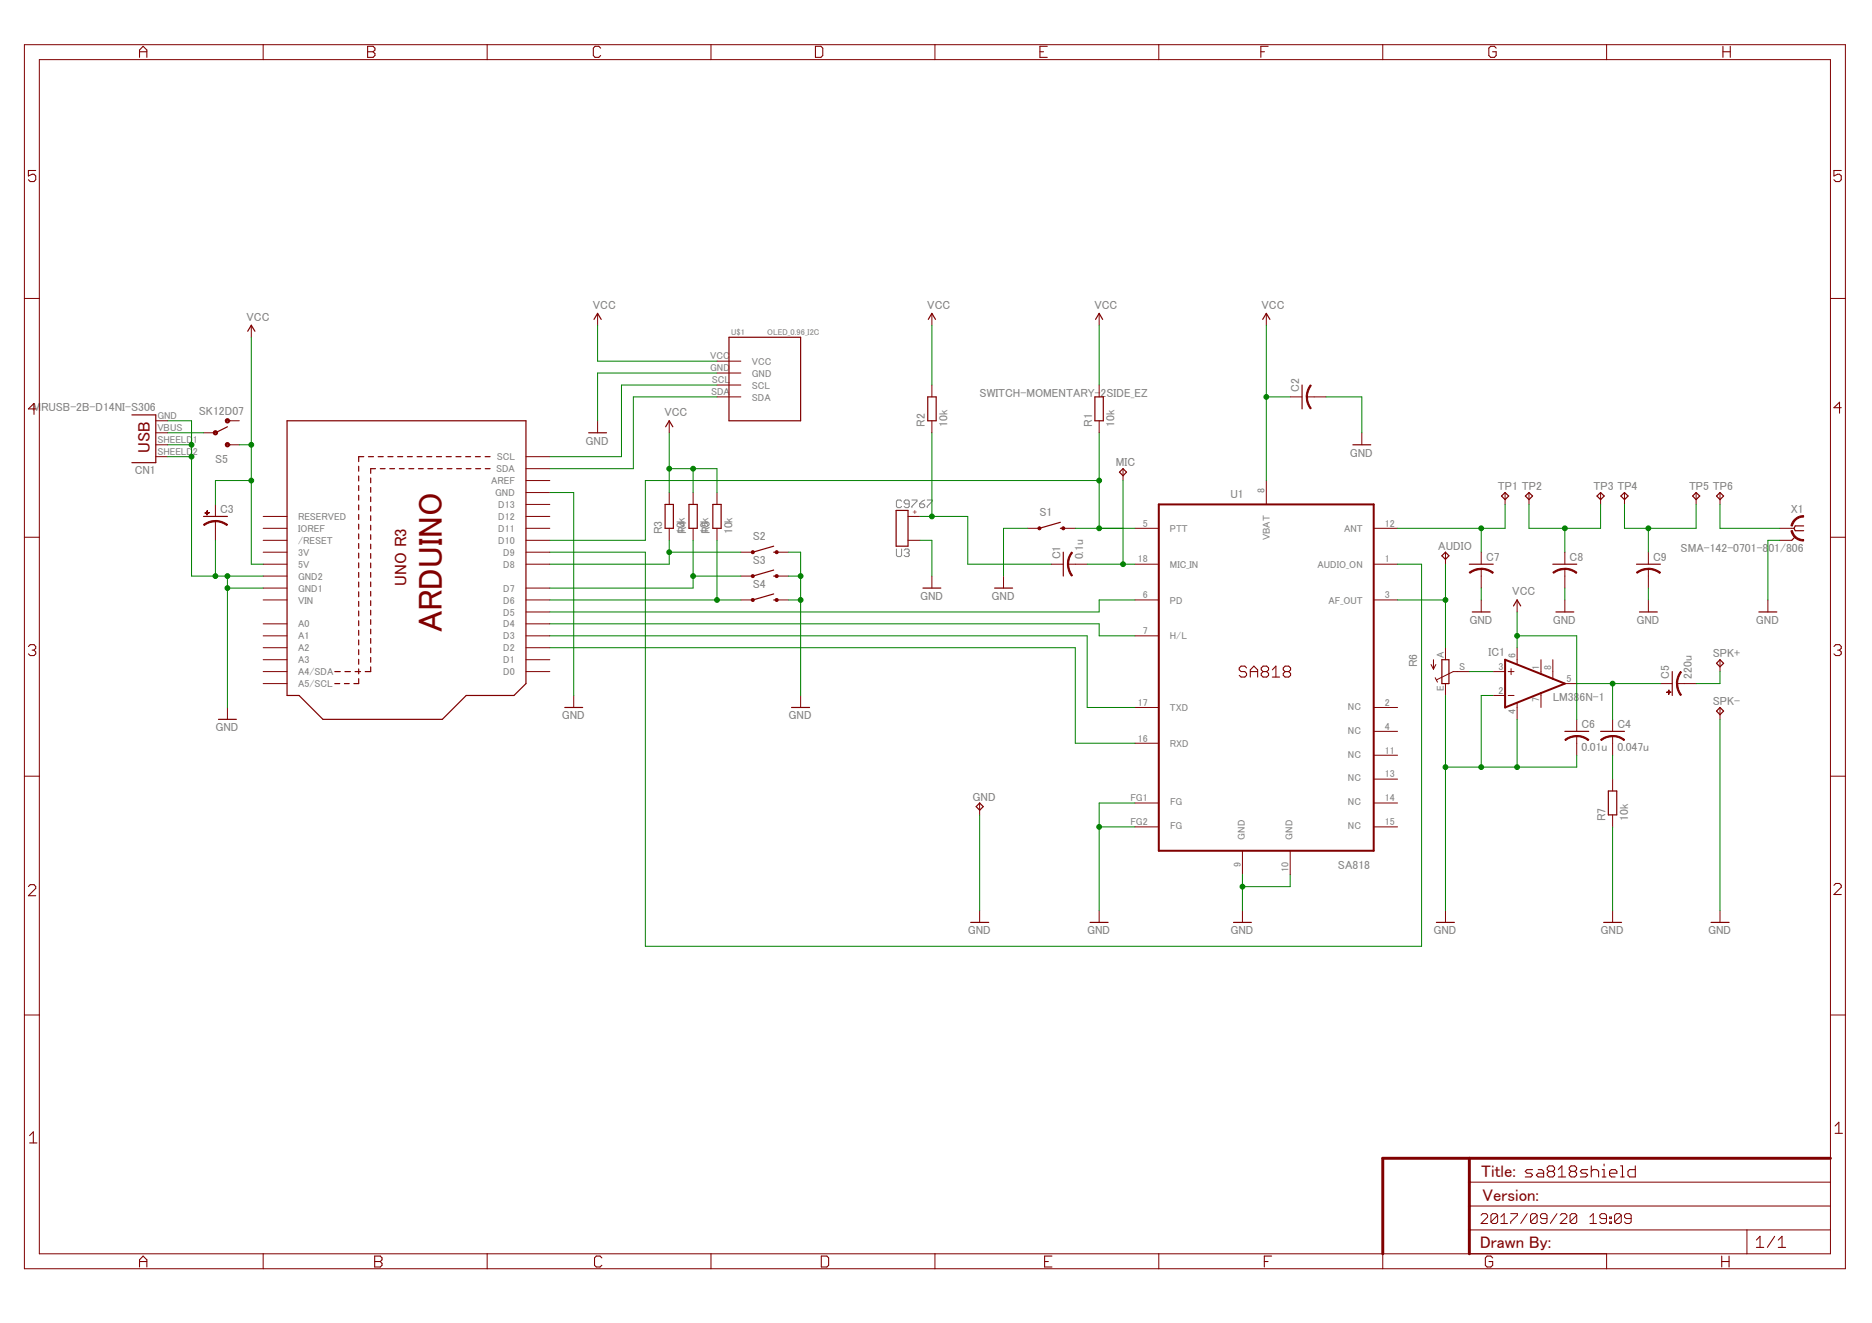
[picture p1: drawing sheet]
<svg xmlns="http://www.w3.org/2000/svg" width="297mm" height="210mm" viewBox="0 0 297 210" stroke-linecap="round" stroke-linejoin="round" font-family="sans-serif">
<path d="M3.5 6.6l290 195.2M293.5 6.6l-290 195.2" fill="none" stroke="#fff" stroke-width=".16"/>
<path d="M143.1 79.5l-.2-.2h-.5l-.2 .2v.8l.2 .2h.5l.2-.2M144.3 79.9h-.6l-.2-.2v-.2l.2-.2h.4l.2 .2v.8l-.2 .2h-.4l-.2-.2M144.7 79.3h.8v.2l-.8 .8v.2M145.9 79.9h.6l.2 .2v.2l-.2 .2h-.4l-.2-.2zM146.7 79.3l-.4 .2-.4 .4M147.1 79.3h.8v.2l-.8 .8v.2M142.2 87.1v1l.2 .2h.5l.2-.2v-1M143.5 87.3l.2-.2h.4l.2 .2v.2l-.2 .2M143.9 87.7h.2M144.1 87.7l.2 .2v.2l-.2 .2h-.4l-.2-.2" fill="none" stroke="#808080" stroke-width=".16"/>
<g fill="none" stroke="#800000" stroke-width=".16">
<path d="M3.9 7.1h288.9v194.2h-288.9zM6.2 9.5h284.2v189.4h-284.2zM41.8 7.1v2.4M77.3 7.1v2.4M112.8 7.1v2.4M148.4 7.1v2.4M183.9 7.1v2.4M219.4 7.1v2.4M254.9 7.1v2.4M3.9 47.3h2.3M39.9 51.6v1.9M94.8 49.7v1.9"/>
<path d="M113.8 57.3h3.8M113.8 59.2h3.8M290.4 47.3h2.4M83.5 78.1h3.7M83.5 76.2h3.7M83.5 72.5h3.7M83.5 74.4h3.7M113.8 61.1h3.8M113.8 63h3.8M200.9 76.2v3.8M3.9 85.2h2.3M41.8 89.5h3.7"/>
<path d="M41.8 83.8h3.7M41.8 95.2h3.7M41.8 99h3.7M41.8 93.3h3.7M41.8 87.6h3.7M41.8 85.7h3.7M41.8 81.9h3.7M41.8 91.4h3.7M83.5 89.5h3.7M83.5 83.8h3.7M83.5 95.2h3.7M83.5 99h3.7"/>
<path d="M83.5 97.1h3.7M83.5 93.3h3.7M83.5 87.6h3.7M83.5 85.7h3.7M83.5 81.9h3.7M83.5 80h3.7M180.1 89.5h3.8M180.1 83.8h3.8M180.1 95.2h3.8M218 89.5h3.8M218 83.8h3.8M218 95.2h3.8"/>
<path d="M290.4 85.2h2.4M36.1 112.2v1.9M41.8 100.9h3.7M41.8 106.6h3.7M41.8 104.7h3.7M41.8 102.8h3.7M41.8 108.5h3.7M83.5 100.9h3.7M83.5 106.6h3.7M83.5 104.7h3.7M83.5 102.8h3.7M91 110.3v1.9"/>
<path d="M180.1 117.9h3.8M180.1 112.2h3.8M180.1 100.9h3.8M218 112.2h3.8M218 119.8h3.8M218 116h3.8M3.9 123.1h2.3M180.1 127.4h3.8M180.1 131.2h3.8M197.1 135v3.8M204.7 135v3.8M218 127.4h3.8"/>
<path d="M218 123.6h3.8M218 131.2h3.8M290.4 123.1h2.4M174.4 144.5v1.8M197.1 144.5v1.8M3.9 161h2.3M290.4 161h2.4M41.8 198.9v2.4M77.3 198.9v2.4M112.8 198.9v2.4M148.4 198.9v2.4M183.9 198.9v2.4"/>
<path d="M219.4 198.9v2.4M233.1 195.1h57.3M233.1 191.3h57.3M233.1 187.6h57.3M235 192.8l.3-.2h.5l.2 .2v.3l-1 1h1M237.6 192.8v1.1l-.2 .2h-.6l-.2-.2M237.6 192.8l-.2-.2h-.6l-.2 .2v1.1M237.6 192.8l-1 1.1M238.1 194.1h1.1M238.1 193.1l.6-.5v1.5M239.7 192.6h1.1v.2l-1.1 1.1v.2M242.3 192.6l-1 1.5"/>
<path d="M243.9 192.8v1.1l-.3 .2h-.5l-.2-.2M243.9 192.8l-.3-.2h-.5l-.2 .2v1.1M243.9 192.8l-1 1.1M245.5 193.3h-.8l-.3-.2v-.3l.3-.2h.5l.3 .2v1.1l-.3 .2h-.5l-.3-.2M247.1 192.6l-1.1 1.5M247.6 192.8l.2-.2h.5l.3 .2v.3l-1 1h1M250.2 192.8v1.1l-.3 .2h-.5l-.3-.2M250.2 192.8l-.3-.2h-.5l-.3 .2v1.1M250.2 192.8l-1.1 1.1M252.3 194.1h1M252.3 193.1l.5-.5v1.5M254.9 193.3h-.8l-.3-.2v-.3l.3-.2h.5l.3 .2v1.1l-.3 .2h-.5l-.3-.2"/>
<path d="M254.9 198.9v2.4M255.4 193.9h.3v.2h-.3zM255.4 193.1h.3v.2h-.3zM257.3 192.8v1.1l-.3 .2h-.5l-.3-.2M257.3 192.8l-.3-.2h-.5l-.3 .2v1.1M257.3 192.8l-1.1 1.1M258.8 193.3h-.8l-.2-.2v-.3l.2-.2h.6l.2 .2v1.1l-.2 .2h-.6l-.2-.2M277.2 195.1v3.8"/>
</g>
<path d="M183.9 80h34.1v55h-34.1z" fill="none" stroke="#800000" stroke-width=".32"/>
<g fill="none" stroke="#800000" stroke-width=".17">
<path d="M22.1 9.1v-1.2l.6-.6 .6 .6v1.2M22.1 8.2h1.2M58.3 8.2h.9M58.3 7.3h.9l.3 .3v.3l-.3 .3 .3 .3v.3l-.3 .3h-.9zM95.3 7.6l-.3-.3h-.6l-.3 .3v1.2l.3 .3h.6l.3-.3M129.4 7.3h.9l.3 .3v1.2l-.3 .3h-.9zM165 8.2h.6M166.2 7.3h-1.2v1.8h1.2M200.1 8.2h.5M201.2 7.3h-1.1v1.8M237.4 7.6l-.3-.3h-.6l-.3 .3v1.2l.3 .3h.6l.3-.3v-.6h-.6M273.4 7.3v1.8"/>
<path d="M273.4 8.2h1.1M274.5 7.3v1.8M5.7 27.1h-1.2v.8l.6-.3h.3l.3 .3v.6l-.3 .3h-.6l-.3-.3M292.2 27.1h-1.2v.8l.6-.3h.3l.3 .3v.6l-.3 .3h-.6l-.3-.3M5.7 64.9h-1.2l.9-.9v1.7M292.2 64.7h-1.2l.9-.9v1.8M4.5 102.6l.3-.3h.6l.3 .3v.2l-.3 .3M5.1 103.1h.3M5.4 103.1l.3 .3v.3l-.3 .3h-.6l-.3-.3M197.8 106l-.3-.3h-.6l-.3 .3v.3l.3 .3h.6l.3 .2v.3l-.3 .3h-.6l-.3-.3M198.4 106.6h1.2M198.4 107.4v-1.1l.6-.6 .6 .6v1.1"/>
<path d="M200.4 106.6l-.3-.3v-.3l.3-.3h.6l.3 .3v.3l-.3 .3M200.4 106.6h.6M200.4 106.6l-.3 .2v.3l.3 .3h.6l.3-.3v-.3l-.3-.2M201.9 107.4h1.1M201.9 106.3l.6-.6v1.7M203.9 106.6l-.3-.3v-.3l.3-.3h.6l.3 .3v.3l-.3 .3M203.9 106.6h.6M203.9 106.6l-.3 .2v.3l.3 .3h.6l.3-.3v-.3l-.3-.2M291 102.6l.3-.3h.6l.3 .3v.2l-.3 .3M291.6 103.1h.3M291.9 103.1l.3 .3v.3l-.3 .3h-.6l-.3-.3M4.5 140.7l.3-.3h.6l.3 .3v.2l-1.2 1.2h1.2"/>
<path d="M291 140.5l.3-.3h.6l.3 .3v.3l-1.2 1.1h1.2M291.2 178.6l.6-.5v1.7M291.2 179.8h1.2M4.7 180.2l.6-.6v1.7M4.7 181.3h1.2M59.5 199.3h.8l.3 .3v.3l-.3 .3 .3 .2v.3l-.3 .3h-.8zM95.5 199.6l-.3-.3h-.6l-.3 .3v1.1l.3 .3h.6l.3-.3M130.3 199.3h.9l.3 .3v1.1l-.3 .3h-.9zM166.9 199.3h-1.1v1.7h1.1M201.8 199.3h-1.2v1.7M236.9 199.6l-.3-.3h-.6l-.3 .3v1.1l.3 .3h.6l.3-.3v-.5h-.6M243.2 185.6h-.9l-.3 .2 .3 .3h.6l.3 .3-.3 .3h-.9"/>
<path d="M244.1 185.6h.5l.3 .2v.9h-.8l-.3-.3 .3-.3h.8M245.8 185.8l-.3 .3v.3l.3 .3h.6l.3-.3v-.3l-.3-.3M245.8 185.8l-.3-.2v-.3l.3-.3h.6l.3 .3v.3l-.3 .2M245.8 185.8h.6M247.3 186.7h1.1M247.3 185.6l.5-.6v1.7M249.3 185.8l-.3 .3v.3l.3 .3h.6l.3-.3v-.3l-.3-.3M249.3 185.8l-.3-.2v-.3l.3-.3h.6l.3 .3v.3l-.3 .2M249.3 185.8h.6M251.9 185.6h-.9l-.2 .2 .2 .3h.6l.3 .3-.3 .3h-.8M252.5 185.8l.3-.2h.6l.3 .2v.9M252.5 185v1.7"/>
<path d="M254.2 186.7h.6M254.2 185.6h.3v1.1M254.5 184.7v.3M255.4 186.1h1.2v-.3l-.3-.2h-.6l-.3 .2v.6l.3 .3h.6M257.2 186.7h.5M257.2 185h.2v1.7M259.5 185v1.7h-.9l-.3-.3v-.6l.3-.2h.9M273.2 199.3v1.7M274.4 199.3v1.7M278.7 196.7l.6-.5v1.7M278.7 197.9h1.2M281.6 196.2l-1.2 1.7"/>
<path d="M282.2 197.9h1.1M282.2 196.7l.6-.5v1.7M22.1 201v-1.1l.6-.6 .6 .6v1.1M22.1 200.2h1.2M59.5 200.2h.8M165.8 200.2h.5M200.6 200.2h.6M273.2 200.2h1.2"/>
</g>
<path d="M233.1 183.8v15.1M290.4 183.8h-71v15.1" fill="none" stroke="#800000" stroke-width=".47"/>
<g fill="none" stroke="#800000" stroke-width=".19">
<path d="M39.3 52.6l.6-1 .5 1M94.3 50.7l.5-1 .6 1M115.7 53.5h11.3v13.3h-11.3zM45.5 66.8h38v41.7l-1.9 1.8h-7.6l-3.8 3.8h-19l-3.7-3.8h-2zM56.9 74v.8M56.9 75.5v.8M56.9 77v.8M56.9 78.6v.8M57.7 72.5h-.8v.7M58.5 72.5h.8M58.8 75.8v.8M58.8 77.3v.8"/>
<path d="M58.8 78.8v.8M59.6 74.4h-.8v.7M60 72.5h.8M60.3 74.4h.8M61.5 72.5h.9M61.8 74.4h.8M63.1 72.5h.8M63.4 74.4h.7M64.6 72.5h.8M64.9 74.4h.8M66.2 72.5h.8M66.4 74.4h.8"/>
<path d="M67.7 72.5h.8M67.9 74.4h.8M69.3 72.5h.8M69.4 74.4h.8M70.8 72.5h.8M70.9 74.4h.8M72.3 72.5h.8M72.5 74.4h.7M73.9 72.5h.8M74 74.4h.7M75.4 72.5h.8M75.5 74.4h.8"/>
<path d="M77 72.5h.8M77 74.4h.8M56.9 80.1v.8M56.9 81.6v.8M56.9 83.2v.7M56.9 84.7v.8M56.9 86.2v.8M56.9 87.8v.7M56.9 89.3v.8M56.9 90.8v.8M56.9 92.4v.7M56.9 93.9v.8"/>
<path d="M56.9 95.4v.8M56.9 96.9v.8M56.9 98.5v.8M58.8 80.3v.8M58.8 81.8v.8M58.8 83.3v.8M58.8 84.8v.8M58.8 86.3v.8M58.8 87.8v.8M58.8 89.3v.8M58.8 90.8v.8M58.8 92.3v.8"/>
<path d="M58.8 93.8v.8M58.8 95.3v.8M58.8 96.8v.8M58.8 98.3v.8M58.8 99.8v.8M168.3 83.8h.4M168.3 82.9l-3.4 .9M34.7 114.1h2.8M53.1 108.5h.8M53.1 106.6h.9M54.6 108.5h.8M54.7 106.6h.9"/>
<path d="M56.3 106.6h.9M56.9 100v.8M56.9 101.5v.8M56.9 103.1v.8M56.9 104.6v.8M56.9 106.1v.8M56.9 107.7v.8h-.7M58.8 101.3v.8M58.8 102.8v.8M58.8 104.3v.8M58.8 105.8v.8h-.8M89.6 112.2h2.9"/>
<path d="M173 146.3h2.8M195.7 146.3h2.9"/>
</g>
<circle cx="164.9" cy="83.8" r=".25" fill="#800000"/>
<circle cx="164.9" cy="83.8" r=".25" fill="none" stroke="#800000" stroke-width=".16"/>
<circle cx="168.7" cy="83.8" r=".25" fill="#800000"/>
<g fill="none" stroke="#800000" stroke-width=".16">
<path d="M174.4 49.7v1.9M174.4 61.1v1.9M174.4 66.8v1.9M159.2 91.4v1.9M163 83.8h1.9M168.7 83.8h1.9M284.3 83.8h.4"/>
<circle cx="168.7" cy="83.8" r=".25"/>
</g>
<path d="M173.8 50.7l.6-1 .6 1M173.7 63h1.4v3.8h-1.4zM157.8 93.3h2.9M284.9 85.2l-.6 .5M286.2 83.4h-1.3l-.2 .4 .2 .4h1.3" fill="none" stroke="#800000" stroke-width=".19"/>
<path d="M284.6 82.5a1.98 1.98 0 0 1 1.6-.7v.2a1.79 1.79 0 0 0-1.8 1.5l-.2-.1z" fill-rule="evenodd" fill="#800000"/>
<path d="M284.6 82.5a1.98 1.98 0 0 1 1.6-.7v.2a1.79 1.79 0 0 0-1.8 1.5l-.2-.1z" fill="none" stroke="#800000" stroke-width=".16"/>
<path d="M284.2 84.2h.2a1.76 1.76 0 0 0 1.8 1.4v.2a1.98 1.98 0 0 1-2-1.6z" fill-rule="evenodd" fill="#800000"/>
<path d="M147.9 49.7v1.9M200.9 49.7v1.9M147.9 61.1v1.9M147.9 66.8v1.9M144.1 85.7h1.9M144.1 81.9h1.9M147.9 91.4v1.9M169.5 89.5h1.1M280.5 95.2v1.9M282.4 83.8h1.9M282.4 85.7h1.9M284.2 84.2h.2a1.76 1.76 0 0 0 1.8 1.4v.2a1.98 1.98 0 0 1-2-1.6z" fill="none" stroke="#800000" stroke-width=".16"/>
<path d="M147.3 50.7l.6-1 .5 1M200.4 50.7l.5-1 .6 1M147.2 63h1.3v3.8h-1.3zM142.2 81h1.9v5.7h-1.9zM146.4 93.3h2.9M168.7 87.6v3.8M279.1 97.1h2.8" fill="none" stroke="#800000" stroke-width=".19"/>
<path d="M170 87.6l.2 .1a2.78 2.78 0 0 0-.6 1.8h-.2v-.2a2.86 2.86 0 0 1 .6-1.7z" fill-rule="evenodd" fill="#800000"/>
<path d="M170 87.6l.2 .1a2.78 2.78 0 0 0-.6 1.8h-.2v-.2a2.86 2.86 0 0 1 .6-1.7z" fill="none" stroke="#800000" stroke-width=".16"/>
<path d="M169.4 89.5h.2a3.1 3.1 0 0 0 .6 1.8l-.2 .1-.3-.5z" fill-rule="evenodd" fill="#800000"/>
<path d="M207.4 63h1.1M166.8 89.5h1.9M169.4 89.5h.2a3.1 3.1 0 0 0 .6 1.8l-.2 .1-.3-.5zM170.6 89.5h1.9" fill="none" stroke="#800000" stroke-width=".16"/>
<path d="M206.6 61.1v3.8" fill="none" stroke="#800000" stroke-width=".19"/>
<path d="M207.9 61.1l.2 .1a3.3 3.3 0 0 0-.6 1.8h-.2v-.6l.3-.8z" fill-rule="evenodd" fill="#800000"/>
<path d="M207.9 61.1l.2 .1a3.3 3.3 0 0 0-.6 1.8h-.2v-.6l.3-.8z" fill="none" stroke="#800000" stroke-width=".16"/>
<path d="M207.3 63h.2a2.93 2.93 0 0 0 .6 1.8l-.2 .1-.5-.9z" fill-rule="evenodd" fill="#800000"/>
<path d="M204.7 63h1.9M207.3 63h.2a2.93 2.93 0 0 0 .6 1.8l-.2 .1-.5-.9zM208.5 63h1.9M216.1 68.7v1.9" fill="none" stroke="#800000" stroke-width=".16"/>
<path d="M214.7 70.6h2.8M122.8 87.6h.5M122.8 86.7l-3.3 .9" fill="none" stroke="#800000" stroke-width=".19"/>
<path d="M119.3 87.4h.2h.1v.4l-.1 .1-.2-.1z" fill-rule="evenodd" fill="#800000"/>
<path d="M119.3 87.4h.2h.1v.4l-.1 .1-.2-.1z" fill="none" stroke="#800000" stroke-width=".16"/>
<path d="M123.1 87.4h.2h.1v.4l-.1 .1-.2-.1z" fill-rule="evenodd" fill="#800000"/>
<path d="M117.6 87.6h1.9M123.1 87.4h.2h.1v.4l-.1 .1-.2-.1zM123.3 87.6h1.8" fill="none" stroke="#800000" stroke-width=".16"/>
<path d="M122.8 91.4h.5M122.8 90.4l-3.3 1" fill="none" stroke="#800000" stroke-width=".19"/>
<path d="M119.3 91.2h.3v.4l-.1 .1-.2-.1z" fill-rule="evenodd" fill="#800000"/>
<path d="M119.3 91.2h.3v.4l-.1 .1-.2-.1z" fill="none" stroke="#800000" stroke-width=".16"/>
<path d="M123.1 91.2h.3v.4l-.1 .1-.2-.1z" fill-rule="evenodd" fill="#800000"/>
<path d="M117.6 91.4h1.9M123.1 91.2h.3v.4l-.1 .1-.2-.1zM123.3 91.4h1.8" fill="none" stroke="#800000" stroke-width=".16"/>
<path d="M122.8 95.2h.5M122.8 94.2l-3.3 1" fill="none" stroke="#800000" stroke-width=".19"/>
<path d="M119.3 95h.3v.4h-.1h-.2z" fill-rule="evenodd" fill="#800000"/>
<path d="M119.3 95h.3v.4h-.1h-.2z" fill="none" stroke="#800000" stroke-width=".16"/>
<path d="M123.1 95h.3v.4h-.1h-.2z" fill-rule="evenodd" fill="#800000"/>
<g fill="none" stroke="#800000" stroke-width=".16">
<path d="M94.8 66.8v1.9M106.2 66.8v1.9M106.2 78.1v1.9M110 78.1v1.9M113.8 78.1v1.9M34.2 82.7v1.1M106.2 83.8v1.9M110 83.8v1.9M113.8 83.8v1.9M117.6 95.2h1.9M123.1 95h.3v.4h-.1h-.2zM123.3 95.2h1.8"/>
<path d="M127 110.3v1.9"/>
</g>
<path d="M93.4 68.7h2.8M105.6 67.7l.6-.9 .6 .9M32.3 81.9h3.8M105.5 80h1.3v3.8h-1.3zM109.3 80h1.3v3.8h-1.3zM113.1 80h1.3v3.8h-1.3zM125.6 112.2h2.9" fill="none" stroke="#800000" stroke-width=".19"/>
<path d="M34.2 82.6h.6l.8 .3 .5 .3-.1 .2a3.1 3.1 0 0 0-1.8-.6z" fill-rule="evenodd" fill="#800000"/>
<path d="M34.2 82.6h.6l.8 .3 .5 .3-.1 .2a3.1 3.1 0 0 0-1.8-.6z" fill="none" stroke="#800000" stroke-width=".16"/>
<path d="M32.3 83.2l1.3-.6h.6v.2a2.93 2.93 0 0 0-1.8 .6z" fill-rule="evenodd" fill="#800000"/>
<path d="M32.3 83.2l1.3-.6h.6v.2a2.93 2.93 0 0 0-1.8 .6z" fill="none" stroke="#800000" stroke-width=".16"/>
<path d="M32.5 81.3h.7v.1h-.7z" fill-rule="evenodd" fill="#800000"/>
<path d="M32.5 81.3h.7v.1h-.7z" fill="none" stroke="#800000" stroke-width=".16"/>
<path d="M32.8 81h.1v.7h-.1z" fill-rule="evenodd" fill="#800000"/>
<g fill="none" stroke="#800000" stroke-width=".16">
<path d="M32.8 81h.1v.7h-.1zM34.2 80v1.9M34.2 83.8v1.9M227.1 105.4l.4 .8M227.5 104.7v1.5M227.7 107.5l.4 .7M227.8 105.4l-.3 .8M229.4 102.8v1.9M229.4 108.5v1.8M233.1 106.6h-2.5l-2.7 1.3M236.9 106.6h1.9M236.9 110.3h1.9"/>
<path d="M239.3 106.6h.9M239.3 110.3h.9M239.8 106.1v.9M240.7 102.8v2.6M240.7 111.5v2.6M244.5 104.7v2.2M244.5 110v2.2M246.4 104.7v3M248.3 108.5h1.9M266.1 108.5h1.1M255.9 123.6v1.9M255.9 129.3v1.9"/>
<path d="M229.4 144.5v1.8M255.9 144.5v1.8"/>
</g>
<path d="M238.8 104.7l9.5 3.8-9.5 3.7z" fill="none" stroke="#800000" stroke-width=".32"/>
<path d="M228.8 104.7h1.1v3.8h-1.1zM265.3 106.6v3.7M255.2 125.5h1.3v3.8h-1.3zM227.9 146.3h2.9M254.5 146.3h2.8" fill="none" stroke="#800000" stroke-width=".19"/>
<path d="M266.7 106.5l.1 .2a3.1 3.1 0 0 0-.6 1.8h-.2l.1-.7 .2-.7z" fill-rule="evenodd" fill="#800000"/>
<path d="M266.7 106.5l.1 .2a3.1 3.1 0 0 0-.6 1.8h-.2l.1-.7 .2-.7z" fill="none" stroke="#800000" stroke-width=".16"/>
<path d="M266 108.5h.2a2.93 2.93 0 0 0 .6 1.7l-.1 .1-.2-.1-.3-.7z" fill-rule="evenodd" fill="#800000"/>
<path d="M266 108.5h.2a2.93 2.93 0 0 0 .6 1.7l-.1 .1-.2-.1-.3-.7z" fill="none" stroke="#800000" stroke-width=".16"/>
<path d="M264.8 109.5h.1v.7h-.1z" fill-rule="evenodd" fill="#800000"/>
<path d="M264.8 109.5h.1v.7h-.1z" fill="none" stroke="#800000" stroke-width=".16"/>
<path d="M264.5 109.8h.7v.1h-.7z" fill-rule="evenodd" fill="#800000"/>
<path d="M255.9 116.8v1.1M263.5 108.5h1.8M264.5 109.8h.7v.1h-.7zM267.2 108.5h1.9M272.9 104.7v1.9M272.9 112.2v1.9M272.9 144.5v1.8" fill="none" stroke="#800000" stroke-width=".16"/>
<path d="M254 116h3.8M272.9 104.7l.6 .5-.6 .6-.5-.6zM272.9 112.2l.6 .6-.6 .6-.5-.6zM271.5 146.3h2.9" fill="none" stroke="#800000" stroke-width=".19"/>
<path d="M255.9 116.7h.2a2.75 2.75 0 0 1 1.7 .6l-.1 .2a2.78 2.78 0 0 0-1.8-.6z" fill-rule="evenodd" fill="#800000"/>
<path d="M255.9 116.7h.2a2.75 2.75 0 0 1 1.7 .6l-.1 .2a2.78 2.78 0 0 0-1.8-.6z" fill="none" stroke="#800000" stroke-width=".16"/>
<path d="M254 117.3l.5-.3 .8-.2 .6-.1v.2a2.67 2.67 0 0 0-1.8 .6z" fill-rule="evenodd" fill="#800000"/>
<path d="M24.7 72.5h1.9M24.7 70.6h1.9M24.7 68.7h1.9M24.7 66.8h1.9M36.1 70.6h.5M36.1 66.8h.5M254 117.3l.5-.3 .8-.2 .6-.1v.2a2.67 2.67 0 0 0-1.8 .6zM255.9 114.1v1.9M255.9 117.9v1.9" fill="none" stroke="#800000" stroke-width=".16"/>
<path d="M20.9 65.8h3.8v7.6h-3.8M36.1 67.7l-1.9 1" fill="none" stroke="#800000" stroke-width=".19"/>
<path d="M35.9 66.5a.35 .35 0 0 1 .5 .1 .35 .35 0 0 1-.2 .5 .35 .35 0 0 1-.5-.3h.2a.19 .19 0 0 1 .2-.2 .19 .19 0 0 1 .2 .2 .19 .19 0 0 1-.3 .1l-.1-.1h-.2z" fill-rule="evenodd" fill="#800000"/>
<path d="M35.9 66.5a.35 .35 0 0 1 .5 .1 .35 .35 0 0 1-.2 .5 .35 .35 0 0 1-.5-.3h.2a.19 .19 0 0 1 .2-.2 .19 .19 0 0 1 .2 .2 .19 .19 0 0 1-.3 .1l-.1-.1h-.2z" fill="none" stroke="#800000" stroke-width=".16"/>
<path d="M35.8 70.4a.34 .34 0 0 1 .5-.1 .34 .34 0 0 1-.1 .6 .34 .34 0 0 1-.5-.3h.2a.19 .19 0 0 1 .2-.2 .19 .19 0 0 1 .2 .2 .19 .19 0 0 1-.3 .1l-.1-.1h-.2z" fill-rule="evenodd" fill="#800000"/>
<path d="M35.8 70.4a.34 .34 0 0 1 .5-.1 .34 .34 0 0 1-.1 .6 .34 .34 0 0 1-.5-.3h.2a.19 .19 0 0 1 .2-.2 .19 .19 0 0 1 .2 .2 .19 .19 0 0 1-.3 .1l-.1-.1h-.2z" fill="none" stroke="#800000" stroke-width=".16"/>
<path d="M34 68.4a.34 .34 0 0 1 .5 .1 .34 .34 0 0 1-.3 .5 .34 .34 0 0 1-.4-.3h.2a.19 .19 0 0 1 .2-.2 .19 .19 0 0 1 .2 .2 .19 .19 0 0 1-.3 .1l-.1-.1h-.2z" fill-rule="evenodd" fill="#800000"/>
<path d="M32.3 68.7h1.9M34 68.4a.34 .34 0 0 1 .5 .1 .34 .34 0 0 1-.3 .5 .34 .34 0 0 1-.4-.3h.2a.19 .19 0 0 1 .2-.2 .19 .19 0 0 1 .2 .2 .19 .19 0 0 1-.3 .1l-.1-.1h-.2zM36.1 70.6h1.9M36.1 66.8h1.9M240.7 95.2v1.9M250.2 116.8v1.1" fill="none" stroke="#800000" stroke-width=".16"/>
<path d="M240.2 96.1l.5-.9 .6 .9M248.3 116h3.8" fill="none" stroke="#800000" stroke-width=".19"/>
<path d="M250.2 116.7h.2a2.86 2.86 0 0 1 1.7 .6l-.1 .2a2.78 2.78 0 0 0-1.8-.6z" fill-rule="evenodd" fill="#800000"/>
<path d="M250.2 116.7h.2a2.86 2.86 0 0 1 1.7 .6l-.1 .2a2.78 2.78 0 0 0-1.8-.6z" fill="none" stroke="#800000" stroke-width=".16"/>
<path d="M248.3 117.3l.5-.3 .8-.2 .6-.1v.2a2.78 2.78 0 0 0-1.8 .6z" fill-rule="evenodd" fill="#800000"/>
<path d="M235 90.3v1.1M248.3 117.3l.5-.3 .8-.2 .6-.1v.2a2.78 2.78 0 0 0-1.8 .6zM250.2 114.1v1.9M250.2 117.9v1.9" fill="none" stroke="#800000" stroke-width=".16"/>
<path d="M233.1 89.5h3.8" fill="none" stroke="#800000" stroke-width=".19"/>
<path d="M235 90.1l.6 .1 .8 .3 .6 .3-.2 .2a2.97 2.97 0 0 0-1.8-.7z" fill-rule="evenodd" fill="#800000"/>
<path d="M235 90.1l.6 .1 .8 .3 .6 .3-.2 .2a2.97 2.97 0 0 0-1.8-.7z" fill="none" stroke="#800000" stroke-width=".16"/>
<path d="M233.1 90.8l1.3-.6h.6v.2a2.93 2.93 0 0 0-1.7 .6z" fill-rule="evenodd" fill="#800000"/>
<path d="M233.1 90.8l1.3-.6h.6v.2a2.93 2.93 0 0 0-1.7 .6zM235 87.6v1.9M235 91.4v1.9M248.3 90.3v1.1" fill="none" stroke="#800000" stroke-width=".16"/>
<path d="M246.4 89.5h3.8" fill="none" stroke="#800000" stroke-width=".19"/>
<path d="M248.3 90.1l.6 .1 .8 .3 .5 .3-.1 .2a2.97 2.97 0 0 0-1.8-.7z" fill-rule="evenodd" fill="#800000"/>
<path d="M248.3 90.1l.6 .1 .8 .3 .5 .3-.1 .2a2.97 2.97 0 0 0-1.8-.7z" fill="none" stroke="#800000" stroke-width=".16"/>
<path d="M246.4 90.8l1.3-.6h.6v.2a2.81 2.81 0 0 0-1.8 .6z" fill-rule="evenodd" fill="#800000"/>
<path d="M246.4 90.8l1.3-.6h.6v.2a2.81 2.81 0 0 0-1.8 .6zM248.3 87.6v1.9M248.3 91.4v1.9M261.6 90.3v1.1" fill="none" stroke="#800000" stroke-width=".16"/>
<path d="M259.7 89.5h3.8" fill="none" stroke="#800000" stroke-width=".19"/>
<path d="M261.6 90.1l.6 .1 .8 .3 .5 .3-.1 .2a2.97 2.97 0 0 0-1.8-.7z" fill-rule="evenodd" fill="#800000"/>
<path d="M261.6 90.1l.6 .1 .8 .3 .5 .3-.1 .2a2.97 2.97 0 0 0-1.8-.7z" fill="none" stroke="#800000" stroke-width=".16"/>
<path d="M259.7 90.8l1.3-.6h.6v.2a2.93 2.93 0 0 0-1.8 .6z" fill-rule="evenodd" fill="#800000"/>
<g fill="none" stroke="#800000" stroke-width=".16">
<path d="M178.2 74.4v1.8M238.8 78.1v1.9M242.6 78.1v1.9M254 78.1v1.9M257.8 78.1v1.9M269.1 78.1v1.9M272.9 78.1v1.9M229.4 87.6v1.9M235 95.2v1.9M248.3 95.2v1.9M259.7 90.8l1.3-.6h.6v.2a2.93 2.93 0 0 0-1.8 .6zM261.6 87.6v1.9"/>
<path d="M261.6 91.4v1.9M261.6 95.2v1.9M155.4 127.4v1.9M155.4 144.5v1.8"/>
</g>
<g fill="none" stroke="#800000" stroke-width=".19">
<path d="M177.6 74.9l.6-.5 .5 .5-.5 .6zM238.2 78.7l.6-.6 .6 .6-.6 .6zM242 78.7l.6-.6 .6 .6-.6 .6zM253.4 78.7l.6-.6 .5 .6-.5 .6zM257.2 78.7l.6-.6 .5 .6-.5 .6zM268.6 78.7l.5-.6 .6 .6-.6 .6zM272.4 78.7l.5-.6 .6 .6-.6 .6zM228.8 88.2l.6-.6 .5 .6-.5 .6zM233.6 97.1h2.8M246.9 97.1h2.8M260.1 97.1h2.9M155.4 127.4l.6 .6-.6 .5-.5-.5z"/>
<path d="M154 146.3h2.9"/>
</g>
<path d="M257.8 83.8h11.3M261.6 83.8v3.8" fill="none" stroke="#008000" stroke-width=".16"/>
<circle cx="261.6" cy="83.8" r=".38" fill="#008000"/>
<g fill="none" stroke="#008000" stroke-width=".16">
<path d="M113.8 61.1h-15.2v11.4h-11.4M113.8 63h-13.3v11.4h-13.3M36.1 93.3h5.7M41.8 91.4h-5.7v20.8M257.8 80v3.8M269.1 80v3.8"/>
<circle cx="261.6" cy="83.8" r=".38"/>
</g>
<circle cx="36.1" cy="93.3" r=".38" fill="#008000"/>
<g fill="none" stroke="#008000" stroke-width=".16">
<path d="M34.2 85.7v5.7h1.9"/>
<circle cx="36.1" cy="93.3" r=".38"/>
</g>
<circle cx="36.1" cy="91.4" r=".38" fill="#008000"/>
<g fill="none" stroke="#008000" stroke-width=".16">
<path d="M26.6 66.8h3.8v3.8h-3.8"/>
<circle cx="36.1" cy="91.4" r=".38"/>
</g>
<circle cx="30.4" cy="70.6" r=".38" fill="#008000"/>
<g fill="none" stroke="#008000" stroke-width=".16">
<path d="M26.6 72.5h3.8M30.4 70.6v20.8"/>
<circle cx="30.4" cy="70.6" r=".38"/>
</g>
<circle cx="30.4" cy="72.5" r=".38" fill="#008000"/>
<g fill="none" stroke="#008000" stroke-width=".16">
<path d="M30.4 91.4h3.8"/>
<circle cx="30.4" cy="72.5" r=".38"/>
</g>
<circle cx="34.2" cy="91.4" r=".38" fill="#008000"/>
<g fill="none" stroke="#008000" stroke-width=".16">
<path d="M87.2 78.1h3.8v32.2M197.1 138.8v5.7M204.7 138.8v1.9h-7.6"/>
<circle cx="34.2" cy="91.4" r=".38"/>
</g>
<circle cx="197.1" cy="140.7" r=".38" fill="#008000"/>
<g fill="none" stroke="#008000" stroke-width=".16">
<path d="M174.4 131.2h5.7M180.1 127.4h-5.7v17.1"/>
<circle cx="197.1" cy="140.7" r=".38"/>
</g>
<circle cx="174.4" cy="131.2" r=".38" fill="#008000"/>
<g fill="none" stroke="#008000" stroke-width=".16">
<path d="M210.4 63h5.7v5.7M125.1 87.6h1.9v22.7M125.1 91.4h1.9M146 85.7h1.9v5.7M163 83.8h-3.8v7.6M282.4 85.7h-1.9v9.5"/>
<circle cx="174.4" cy="131.2" r=".38"/>
</g>
<circle cx="127" cy="91.4" r=".38" fill="#008000"/>
<g fill="none" stroke="#008000" stroke-width=".16">
<path d="M125.1 95.2h1.9"/>
<circle cx="127" cy="91.4" r=".38"/>
</g>
<circle cx="127" cy="95.2" r=".38" fill="#008000"/>
<g fill="none" stroke="#008000" stroke-width=".16">
<path d="M113.8 59.2h-19v7.6M229.4 110.3v11.4h11.3v-7.6M236.9 110.3h-1.9v11.4"/>
<circle cx="127" cy="95.2" r=".38"/>
</g>
<circle cx="235" cy="121.7" r=".38" fill="#008000"/>
<g fill="none" stroke="#008000" stroke-width=".16">
<path d="M229.4 121.7v22.8"/>
<circle cx="235" cy="121.7" r=".38"/>
</g>
<circle cx="229.4" cy="121.7" r=".38" fill="#008000"/>
<g fill="none" stroke="#008000" stroke-width=".16">
<path d="M250.2 119.8v1.9h-9.5"/>
<circle cx="229.4" cy="121.7" r=".38"/>
</g>
<circle cx="240.7" cy="121.7" r=".38" fill="#008000"/>
<g fill="none" stroke="#008000" stroke-width=".16">
<path d="M39.9 53.5v36h1.9M39.9 76.2h-5.7v3.8M87.2 99h87.2v1.9h5.7M180.1 95.2h-5.7v1.9h-87.2M235 93.3v1.9M248.3 93.3v1.9M261.6 93.3v1.9M87.2 102.8h83.4v15.1h9.5M87.2 100.9h85.3v11.3h7.6M272.9 114.1v30.4M155.4 129.3v15.2M255.9 131.2v13.3"/>
<circle cx="240.7" cy="121.7" r=".38"/>
</g>
<circle cx="39.9" cy="76.2" r=".38" fill="#008000"/>
<g fill="none" stroke="#008000" stroke-width=".16">
<path d="M38 70.6h1.9"/>
<circle cx="39.9" cy="76.2" r=".38"/>
</g>
<circle cx="39.9" cy="70.6" r=".38" fill="#008000"/>
<g fill="none" stroke="#008000" stroke-width=".16">
<path d="M94.8 51.6v5.7h19M174.4 51.6v9.5M200.9 51.6v24.6M200.9 63h3.8"/>
<circle cx="39.9" cy="70.6" r=".38"/>
</g>
<circle cx="200.9" cy="63" r=".38" fill="#008000"/>
<g fill="none" stroke="#008000" stroke-width=".16">
<path d="M147.9 51.6v9.5M106.2 68.7v9.4M110 74.4h3.8v3.7"/>
<circle cx="200.9" cy="63" r=".38"/>
</g>
<circle cx="106.2" cy="74.4" r=".38" fill="#008000"/>
<g fill="none" stroke="#008000" stroke-width=".16">
<path d="M106.2 74.4h3.8v3.7"/>
<circle cx="106.2" cy="74.4" r=".38"/>
</g>
<circle cx="110" cy="74.4" r=".38" fill="#008000"/>
<g fill="none" stroke="#008000" stroke-width=".16">
<path d="M240.7 97.1v5.7M240.7 100.9h9.5v13.2"/>
<circle cx="110" cy="74.4" r=".38"/>
</g>
<circle cx="240.7" cy="100.9" r=".38" fill="#008000"/>
<g fill="none" stroke="#008000" stroke-width=".16">
<path d="M102.4 76.2v9.5h-15.2M174.4 68.7v7.5"/>
<circle cx="240.7" cy="100.9" r=".38"/>
</g>
<circle cx="174.4" cy="83.8" r=".38" fill="#008000"/>
<g fill="none" stroke="#008000" stroke-width=".16">
<path d="M102.4 76.2h72v7.6h3.8"/>
<circle cx="174.4" cy="83.8" r=".38"/>
</g>
<circle cx="174.4" cy="76.2" r=".38" fill="#008000"/>
<g fill="none" stroke="#008000" stroke-width=".16">
<path d="M147.9 68.7v13.2M146 81.9h7.6v7.6h13.2"/>
<circle cx="174.4" cy="76.2" r=".38"/>
</g>
<circle cx="147.9" cy="81.9" r=".38" fill="#008000"/>
<g fill="none" stroke="#008000" stroke-width=".16">
<path d="M178.2 76.2v13.3M172.5 89.5h7.6"/>
<circle cx="147.9" cy="81.9" r=".38"/>
</g>
<circle cx="178.2" cy="89.5" r=".38" fill="#008000"/>
<g fill="none" stroke="#008000" stroke-width=".16">
<path d="M87.2 95.2h30.4M113.8 85.7v9.5"/>
<circle cx="178.2" cy="89.5" r=".38"/>
</g>
<circle cx="113.8" cy="95.2" r=".38" fill="#008000"/>
<g fill="none" stroke="#008000" stroke-width=".16">
<path d="M110 85.7v7.6h-22.8M110 91.4h7.6"/>
<circle cx="113.8" cy="95.2" r=".38"/>
</g>
<circle cx="110" cy="91.4" r=".38" fill="#008000"/>
<g fill="none" stroke="#008000" stroke-width=".16">
<path d="M106.2 85.7v3.8h-19M106.2 87.6h11.4"/>
<circle cx="110" cy="91.4" r=".38"/>
</g>
<circle cx="106.2" cy="87.6" r=".38" fill="#008000"/>
<g fill="none" stroke="#008000" stroke-width=".16">
<path d="M221.8 95.2h7.6M229.4 89.5v13.3M233.1 106.6h3.8"/>
<circle cx="106.2" cy="87.6" r=".38"/>
</g>
<circle cx="229.4" cy="95.2" r=".38" fill="#008000"/>
<g fill="none" stroke="#008000" stroke-width=".16">
<path d="M250.2 108.5h13.3M255.9 108.5v5.6"/>
<circle cx="229.4" cy="95.2" r=".38"/>
</g>
<circle cx="255.9" cy="108.5" r=".38" fill="#008000"/>
<g fill="none" stroke="#008000" stroke-width=".16">
<path d="M26.6 68.7h5.7M87.2 87.6h15.2v62.5h123.2v-60.6h-3.8M170.6 83.8h9.5M238.8 80v3.8h-3.8v3.8M255.9 119.8v3.8M272.9 106.6v1.9h-3.8"/>
<circle cx="255.9" cy="108.5" r=".38"/>
</g>
<circle cx="235" cy="83.8" r=".38" fill="#008000"/>
<g fill="none" stroke="#008000" stroke-width=".16">
<path d="M221.8 83.8h13.2M254 80v3.8h-5.7v3.8"/>
<circle cx="235" cy="83.8" r=".38"/>
</g>
<circle cx="248.3" cy="83.8" r=".38" fill="#008000"/>
<g fill="none" stroke="#008000" stroke-width=".16">
<path d="M242.6 80v3.8h5.7M272.9 80v3.8h9.5"/>
<circle cx="248.3" cy="83.8" r=".38"/>
</g>
<text font-size="5.4" fill="#800000" x="70.2" y="100.3" transform="rotate(-90 70.2 100.3)">ARDUINO</text>
<g font-size="2.7" fill="#800000">
<text x="23.8" y="71.8" transform="rotate(-90 23.8 71.8)">USB</text>
<text x="64.5" y="92.9" transform="rotate(-90 64.5 92.9)">UNO R3</text>
<text x="235" y="186.7">Title:</text>
<text x="235.2" y="190.5">Version:</text>
<text x="234.8" y="198.1">Drawn By:</text>
</g>
<g font-size="1.9" fill="#808080">
<text x="39.1" y="50.9">VCC</text>
<text x="94.1" y="49">VCC</text>
<text x="147.1" y="49">VCC</text>
<text x="173.6" y="49">VCC</text>
<text x="200.2" y="49">VCC</text>
<text x="5.1" y="65.3">MRUSB-2B-D14NI-S306</text>
<text x="31.6" y="65.8">SK12D07</text>
<text x="155.4" y="63">SWITCH-MOMENTARY-2SIDE_EZ</text>
<text x="206.1" y="62.2" transform="rotate(-90 206.1 62.2)">C2</text>
<text x="92.9" y="70.6">GND</text>
<text x="105.4" y="66">VCC</text>
<text x="146.8" y="67.7" transform="rotate(-90 146.8 67.7)">R2</text>
<text x="150.3" y="67.7" transform="rotate(-90 150.3 67.7)">10k</text>
<text x="173.3" y="67.7" transform="rotate(-90 173.3 67.7)">R1</text>
<text x="176.9" y="67.7" transform="rotate(-90 176.9 67.7)">10k</text>
<text x="21.4" y="75.2">CN1</text>
<text x="34.1" y="73.4">S5</text>
<text x="177.1" y="74">MIC</text>
<text x="214.2" y="72.5">GND</text>
<text x="237.7" y="77.8">TP1 TP2</text>
<text x="252.9" y="77.8">TP3 TP4</text>
<text x="268" y="77.8">TP5 TP6</text>
<text x="34.9" y="81.4">C3</text>
<text x="164.9" y="81.9">S1</text>
<text x="195.2" y="79.1">U1</text>
<text x="284.1" y="81.4">X1</text>
<text x="105.1" y="84.8" transform="rotate(-90 105.1 84.8)">R3</text>
<text x="108.6" y="84.8" transform="rotate(-90 108.6 84.8)">10k</text>
<text x="108.9" y="84.8" transform="rotate(-90 108.9 84.8)">R4</text>
<text x="112.4" y="84.8" transform="rotate(-90 112.4 84.8)">10k</text>
<text x="112.6" y="84.8" transform="rotate(-90 112.6 84.8)">R5</text>
<text x="116.2" y="84.8" transform="rotate(-90 116.2 84.8)">10k</text>
<text x="119.5" y="85.7">S2</text>
<text x="119.5" y="89.5">S3</text>
<text x="168.3" y="88.8" transform="rotate(-90 168.3 88.8)">C1</text>
<text x="171.8" y="88.8" transform="rotate(-90 171.8 88.8)">0.1u</text>
<text x="228.2" y="87.2">AUDIO</text>
<text x="235.8" y="89">C7</text>
<text x="249.1" y="89">C8</text>
<text x="262.3" y="89">C9</text>
<text x="266.7" y="87.6">SMA-142-0701-801/806</text>
<text x="119.5" y="93.3">S4</text>
<text x="146" y="95.2">GND</text>
<text x="157.3" y="95.2">GND</text>
<text x="240" y="94.4">VCC</text>
<text x="233.1" y="99">GND</text>
<text x="246.4" y="99">GND</text>
<text x="259.7" y="99">GND</text>
<text x="278.6" y="99">GND</text>
<text x="224.9" y="105.8" transform="rotate(-90 224.9 105.8)">R6</text>
<text x="236.2" y="104.1">IC1</text>
<text x="264.9" y="107.7" transform="rotate(-90 264.9 107.7)">C5</text>
<text x="268.5" y="107.7" transform="rotate(-90 268.5 107.7)">220u</text>
<text x="271.8" y="104.3">SPK+</text>
<text x="246.4" y="111.3">LM386N-1</text>
<text x="271.8" y="111.9">SPK-</text>
<text x="34.2" y="116">GND</text>
<text x="89.1" y="114.1">GND</text>
<text x="125.1" y="114.1">GND</text>
<text x="250.9" y="115.6">C6</text>
<text x="250.9" y="119.2">0.01u</text>
<text x="256.6" y="115.6">C4</text>
<text x="256.6" y="119.2">0.047u</text>
<text x="154.3" y="127">GND</text>
<text x="254.8" y="130.2" transform="rotate(-90 254.8 130.2)">R7</text>
<text x="258.3" y="130.2" transform="rotate(-90 258.3 130.2)">10k</text>
<text x="212.3" y="137.8">SA818</text>
<text x="153.6" y="148.3">GND</text>
<text x="172.5" y="148.3">GND</text>
<text x="195.2" y="148.3">GND</text>
<text x="227.5" y="148.3">GND</text>
<text x="254" y="148.3">GND</text>
<text x="271" y="148.3">GND</text>
</g>
<g font-size="1.6" fill="#808080">
<text x="112.7" y="58.9">GND</text>
<text x="112.7" y="57">VCC</text>
<text x="119.3" y="57.9">VCC</text>
<text x="119.3" y="59.8">GND</text>
<text x="112.8" y="62.7">SDA</text>
<text x="113" y="60.8">SCL</text>
<text x="119.3" y="61.7">SCL</text>
<text x="119.3" y="63.5">SDA</text>
<text x="25" y="70.3">SHEELD1</text>
<text x="25" y="68.4">VBUS</text>
<text x="25" y="66.5">GND</text>
<text x="25" y="72.2">SHEELD2</text>
<text x="78" y="76.8">AREF</text>
<text x="78.7" y="74.9">SDA</text>
<text x="78.8" y="73">SCL</text>
<text x="47.3" y="82.5">RESERVED</text>
<text x="78.6" y="78.7">GND</text>
<text x="79.1" y="82.5">D12</text>
<text x="79.1" y="80.6">D13</text>
<text x="181.3" y="83.6">5</text>
<text x="200.7" y="78.3" transform="rotate(-90 200.7 78.3)">8</text>
<text x="219.7" y="83.6">12</text>
<text x="47.3" y="88.2">3V</text>
<text x="47.3" y="86.3">/RESET</text>
<text x="47.3" y="84.4">IOREF</text>
<text x="79.1" y="86.3">D10</text>
<text x="79.1" y="84.4">D11</text>
<text x="79.9" y="88.2">D9</text>
<text x="180.5" y="89.2">18</text>
<text x="185.6" y="84.4">PTT</text>
<text x="201.5" y="85.7" transform="rotate(-90 201.5 85.7)">VBAT</text>
<text x="213.3" y="84.4">ANT</text>
<text x="219.7" y="89.2">1</text>
<text x="47.3" y="95.8">VIN</text>
<text x="47.3" y="93.9">GND1</text>
<text x="47.3" y="92">GND2</text>
<text x="47.3" y="90.1">5V</text>
<text x="79.9" y="95.8">D6</text>
<text x="79.9" y="93.9">D7</text>
<text x="79.9" y="90.1">D8</text>
<text x="181.3" y="94.9">6</text>
<text x="185.6" y="90.1">MIC_IN</text>
<text x="185.6" y="95.8">PD</text>
<text x="209.1" y="90.1">AUDIO_ON</text>
<text x="210.8" y="95.8">AF_OUT</text>
<text x="219.7" y="94.9">3</text>
<text x="47.3" y="101.5">A1</text>
<text x="47.3" y="99.5">A0</text>
<text x="79.9" y="101.5">D3</text>
<text x="79.9" y="99.5">D4</text>
<text x="79.9" y="97.7">D5</text>
<text x="181.3" y="100.6">7</text>
<text x="185.6" y="101.5">H/L</text>
<text x="47.3" y="107.1">A4/SDA</text>
<text x="47.3" y="105.2">A3</text>
<text x="47.3" y="103.3">A2</text>
<text x="79.9" y="107.1">D0</text>
<text x="79.9" y="105.2">D1</text>
<text x="79.9" y="103.3">D2</text>
<text x="229.1" y="104.4" transform="rotate(-90 229.1 104.4)">A</text>
<text x="231.5" y="106.3">S</text>
<text x="237.8" y="106.3">3</text>
<text x="240.5" y="104.4" transform="rotate(-90 240.5 104.4)">6</text>
<text x="244.2" y="106.3" transform="rotate(-90 244.2 106.3)">1</text>
<text x="246.1" y="106.3" transform="rotate(-90 246.1 106.3)">8</text>
<text x="47.3" y="109">A5/SCL</text>
<text x="180.5" y="112">17</text>
<text x="185.6" y="112.8">TXD</text>
<text x="213.9" y="112.6">NC</text>
<text x="219.7" y="112">2</text>
<text x="229.1" y="109.6" transform="rotate(-90 229.1 109.6)">E</text>
<text x="237.8" y="110.1">2</text>
<text x="240.5" y="113.3" transform="rotate(-90 240.5 113.3)">4</text>
<text x="244.2" y="111.4" transform="rotate(-90 244.2 111.4)">7</text>
<text x="248.6" y="108.2">5</text>
<text x="180.5" y="117.7">16</text>
<text x="185.6" y="118.5">RXD</text>
<text x="213.9" y="116.4">NC</text>
<text x="219.7" y="119.5">11</text>
<text x="219.7" y="115.8">4</text>
<text x="213.9" y="120.2">NC</text>
<text x="213.9" y="124">NC</text>
<text x="219.7" y="123.3">13</text>
<text x="179.4" y="130.9">FG2</text>
<text x="179.4" y="127.1">FG1</text>
<text x="185.6" y="127.8">FG</text>
<text x="185.6" y="131.6">FG</text>
<text x="213.9" y="127.8">NC</text>
<text x="213.9" y="131.6">NC</text>
<text x="219.7" y="127.1">14</text>
<text x="219.7" y="130.9">15</text>
<text x="196.9" y="137.5" transform="rotate(-90 196.9 137.5)">9</text>
<text x="197.5" y="133.2" transform="rotate(-90 197.5 133.2)">GND</text>
<text x="205.1" y="133.2" transform="rotate(-90 205.1 133.2)">GND</text>
<text x="204.4" y="138.3" transform="rotate(-90 204.4 138.3)">10</text>
</g>
<g font-size="1.3" fill="#808080">
<text x="116" y="53.1">U$1</text>
<text x="121.7" y="53.1">OLED_0.96_I2C</text>
</g>
<text font-size="1.3" fill="#800000" x="144.8" y="81.7">+</text>
</svg>
